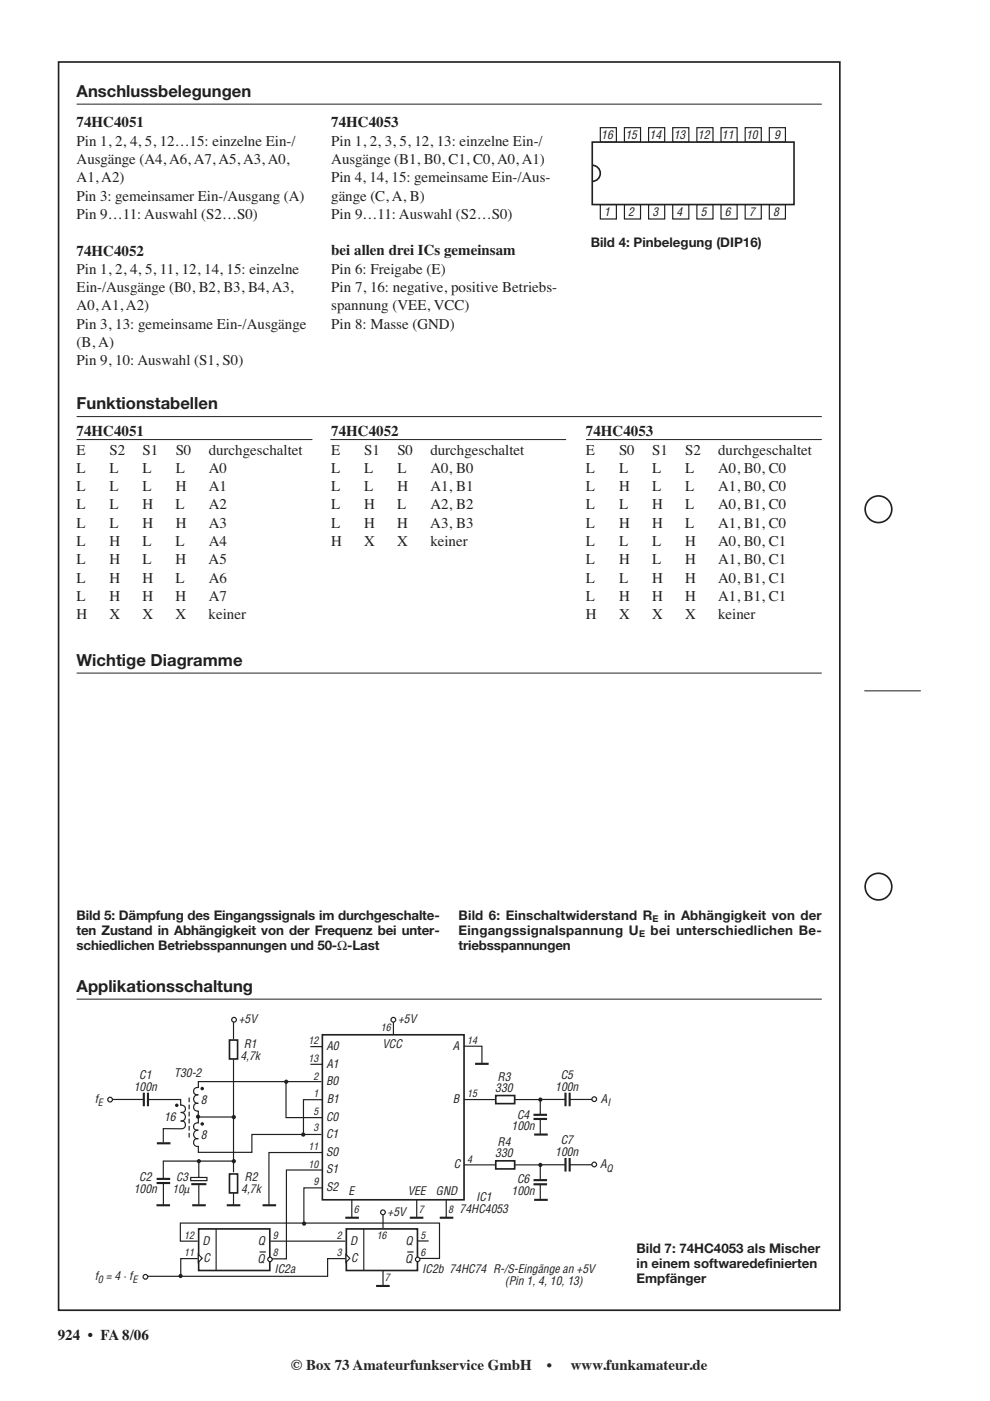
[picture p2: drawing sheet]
<svg xmlns="http://www.w3.org/2000/svg" width="210mm" height="297mm" viewBox="0 0 210 297" stroke-linecap="round" stroke-linejoin="round" font-family="sans-serif">
<path d="M12.4 13.1h165.7v264.7h-165.7z" fill="none" stroke="#231f20" stroke-width=".35"/>
<g fill="none" stroke="#231f20" stroke-width=".71" stroke-linecap="butt">
<circle cx="186.3" cy="108" r="3"/>
<circle cx="186.3" cy="188" r="3"/>
</g>
<path d="M183.2 146.5h12" fill="none" stroke="#231f20" stroke-width=".21"/>
<path d="M23.5 233.1h6.9M73.2 266.8h-3.7v3.8h-38.7" fill="none" stroke="#231f20" stroke-width=".25"/>
<circle cx="42.9" cy="230.8" r=".37" fill="#231f20"/>
<path d="M40.1 232.7v1M40.1 234.2v1M40.1 235.7v1M42.1 232.1a.9 .9 0 0 0-1 .9 .9 .9 0 0 0 1 .9 .84 .84 0 0 0-1.1 .9 .84 .84 0 0 0 1.1 .8v1.2M68.1 229.3h-26v1.3a.79 .79 0 0 0-1 .7 .79 .79 0 0 0 1 .8" fill="none" stroke="#231f20" stroke-width=".25"/>
<circle cx="42.9" cy="238.3" r=".37" fill="#231f20"/>
<path d="M40.1 237.2v1M40.1 238.7v1M42.1 239.6a.9 .9 0 0 0-1 .9 .9 .9 0 0 0 1 .9M42.1 236.8v1.3a.79 .79 0 0 0-1 .7 .79 .79 0 0 0 1 .8M40.1 240.2v1M68.1 240.5h-14.7v3.8h-11.3v-1.2a.85 .85 0 0 1-1.1-.9 .85 .85 0 0 1 1.1-.8" fill="none" stroke="#231f20" stroke-width=".25"/>
<circle cx="37.5" cy="234.3" r=".37" fill="#231f20"/>
<path d="M83.4 216.4v3M31.3 233.1h7v1.2a.79 .79 0 0 1 1 .8 .79 .79 0 0 1-1 .7M38.3 235.9a.9 .9 0 0 1 1 .9 .9 .9 0 0 1-1 .9 .84 .84 0 0 1 1 .8 .84 .84 0 0 1-1 .8h-3.7v2.9M65.8 221.9h2.5M65.8 225.7h2.5M68.3 233.2h-4v7.4M98.3 221.8h3.9v3.7M74.6 254.4v3.7" fill="none" stroke="#231f20" stroke-width=".25"/>
<path d="M68.3 219.4h30.1v35h-30.1z" fill="none" stroke="#231f20" stroke-width=".35"/>
<circle cx="23.3" cy="233.1" r=".5" fill="#fff"/>
<g fill="none" stroke="#231f20" stroke-width=".25">
<path d="M42.1 236.8h7.5"/>
<circle cx="23.3" cy="233.1" r=".5"/>
</g>
<path d="M30.5 231.7v2.8M31.4 231.7v2.8" fill="none" stroke="#231f20" stroke-width=".45"/>
<circle cx="42" cy="236.8" r=".45" fill="#231f20"/>
<path d="M48.7 220.5h1.7v4h-1.7z" fill="#fff"/>
<path d="M48.7 220.5h1.7v4h-1.7z" fill="none" stroke="#231f20" stroke-width=".35"/>
<path d="M49.5 216.5v3.8M49.5 224.6v24" fill="none" stroke="#231f20" stroke-width=".25"/>
<circle cx="49.6" cy="236.8" r=".45" fill="#231f20"/>
<path d="M60.6 229.3v7.7h7.7M68.3 244.4h-11.3v11M68.3 248.1h-7.6v18.8h-3.5M68.3 251.9h-3.9v7.5" fill="none" stroke="#231f20" stroke-width=".25"/>
<circle cx="83.4" cy="216.2" r=".5" fill="#fff"/>
<circle cx="83.4" cy="216.2" r=".5" fill="none" stroke="#231f20" stroke-width=".25"/>
<circle cx="49.6" cy="216.2" r=".5" fill="#fff"/>
<g fill="none" stroke="#231f20" stroke-width=".25">
<path d="M88.4 254.4v3.7M94.6 254.4v3.7"/>
<circle cx="49.6" cy="216.2" r=".5"/>
</g>
<path d="M76.1 258.2h-2.9M89.8 258.2h-2.9M96.1 258.2h-2.9" fill="none" stroke="#231f20" stroke-width=".45"/>
<path d="M105.1 232.3h4v1.7h-4z" fill="#fff"/>
<path d="M105.1 232.3h4v1.7h-4z" fill="none" stroke="#231f20" stroke-width=".35"/>
<path d="M98.4 233.1h6.7M109.1 233.1h5.4M114.5 233.1v3.2M114.5 237.3v3.2M114.6 233.1h5.2M120.8 233.1h5.2" fill="none" stroke="#231f20" stroke-width=".25"/>
<path d="M116 236.4h-2.9M116 237.2h-2.9M119.9 231.7v2.8M120.8 231.7v2.8M116.1 240.5h-2.8" fill="none" stroke="#231f20" stroke-width=".45"/>
<circle cx="114.6" cy="233.1" r=".45" fill="#231f20"/>
<circle cx="126" cy="233" r=".5" fill="#fff"/>
<circle cx="126" cy="233" r=".5" fill="none" stroke="#231f20" stroke-width=".25"/>
<path d="M103.6 225.6h-2.9" fill="none" stroke="#231f20" stroke-width=".45"/>
<path d="M105.1 246.1h4v1.7h-4z" fill="#fff"/>
<path d="M105.1 246.1h4v1.7h-4z" fill="none" stroke="#231f20" stroke-width=".35"/>
<path d="M98.4 247h6.7M109.1 247h5.4M114.5 246.9v3.2M114.5 251.2v3.2M114.6 247h5.2M120.8 247h5.2" fill="none" stroke="#231f20" stroke-width=".25"/>
<path d="M116 250.2h-2.9M116 251.1h-2.9M116.1 254.4h-2.8M119.9 245.5v2.9M120.8 245.5v2.9" fill="none" stroke="#231f20" stroke-width=".45"/>
<circle cx="114.6" cy="247" r=".45" fill="#231f20"/>
<circle cx="126" cy="246.9" r=".5" fill="#fff"/>
<circle cx="126" cy="246.9" r=".5" fill="none" stroke="#231f20" stroke-width=".25"/>
<g fill="#231f20">
<circle cx="60.7" cy="229.3" r=".45"/>
<circle cx="64.3" cy="240.6" r=".45"/>
</g>
<path d="M48.7 248.9h1.7v4h-1.7z" fill="#fff"/>
<path d="M48.7 248.9h1.7v4h-1.7z" fill="none" stroke="#231f20" stroke-width=".35"/>
<path d="M49.5 253v2.4" fill="none" stroke="#231f20" stroke-width=".25"/>
<path d="M51 255.5h-2.9" fill="none" stroke="#231f20" stroke-width=".45"/>
<circle cx="49.6" cy="246.2" r=".45" fill="#231f20"/>
<path d="M49.5 246.2h-14.9v3.6" fill="none" stroke="#231f20" stroke-width=".25"/>
<path d="M36.1 242.4h-2.8M43.6 255.5h-2.8" fill="none" stroke="#231f20" stroke-width=".45"/>
<path d="M40.4 249.6h3.5v.7h-3.5z" fill="#fff"/>
<path d="M34.6 250.9v4.5M40.4 249.6h3.5v.7h-3.5zM42.2 246.3v3.3M42.2 251.1v4.2" fill="none" stroke="#231f20" stroke-width=".25"/>
<path d="M36.1 249.9h-2.9M36.1 250.8h-2.9M40.6 251.1h3.2" fill="none" stroke="#231f20" stroke-width=".45"/>
<circle cx="42.2" cy="246.2" r=".45" fill="#231f20"/>
<path d="M36.1 255.5h-2.9" fill="none" stroke="#231f20" stroke-width=".45"/>
<path d="M42.1 260.6h15.1v8.8h-15.1z" fill="none" stroke="#231f20" stroke-width=".35"/>
<circle cx="64.5" cy="259.4" r=".45" fill="#231f20"/>
<path d="M41.9 266.8h-3.6v3.7M45.8 260.6v8.8" fill="none" stroke="#231f20" stroke-width=".25"/>
<path d="M42 266l.9 .8-.9 .8z" fill="#fff"/>
<path d="M42 266l.9 .8-.9 .8zM55 265.4h1.4" fill="none" stroke="#231f20" stroke-width=".25"/>
<circle cx="57.2" cy="267" r=".48" fill="#fff"/>
<g fill="none" stroke="#231f20" stroke-width=".25">
<path d="M41.9 263.1h-3.7v-3.8h55v7.5h-4.8"/>
<circle cx="57.2" cy="267" r=".48"/>
</g>
<path d="M58.5 255.5h-2.8" fill="none" stroke="#231f20" stroke-width=".45"/>
<circle cx="30.8" cy="270.7" r=".5" fill="#fff"/>
<g fill="none" stroke="#231f20" stroke-width=".25">
<path d="M77.1 260.6v8.8M88.5 263.1h2.4"/>
<circle cx="30.8" cy="270.7" r=".5"/>
</g>
<path d="M73.4 260.6h15.1v8.8h-15.1z" fill="none" stroke="#231f20" stroke-width=".35"/>
<path d="M73.4 266l.8 .8-.8 .8z" fill="#fff"/>
<path d="M73.4 266l.8 .8-.8 .8zM86.3 265.4h1.4" fill="none" stroke="#231f20" stroke-width=".25"/>
<circle cx="88.5" cy="267" r=".48" fill="#fff"/>
<g fill="none" stroke="#231f20" stroke-width=".25">
<path d="M57.3 263.1h15.9"/>
<circle cx="88.5" cy="267" r=".48"/>
</g>
<circle cx="38.3" cy="270.5" r=".45" fill="#231f20"/>
<path d="M81.2 257.2v3.2" fill="none" stroke="#231f20" stroke-width=".25"/>
<circle cx="81.2" cy="257" r=".5" fill="#fff"/>
<g fill="none" stroke="#231f20" stroke-width=".25">
<path d="M81.2 269.4v3.2"/>
<circle cx="81.2" cy="257" r=".5"/>
</g>
<path d="M82.6 272.6h-2.9" fill="none" stroke="#231f20" stroke-width=".45"/>
<path d="M16.2 211.8h158" fill="none" stroke="#231f20" stroke-width=".21"/>
<g fill="#fff">
<path d="M16.2 145.5h77v46.8h-77z"/>
<path d="M97.2 145.5h77v47.1h-77z"/>
</g>
<path d="M16.2 22.1h158M16.2 88.3h158M16.2 142.7h158" fill="none" stroke="#231f20" stroke-width=".21"/>
<g fill="#fff">
<path d="M123.7 25.8h50.5v22h-50.5z"/>
<path d="M127.3 27.1h3.4v3h-3.4z"/>
</g>
<path d="M127.3 27.1h3.4v3h-3.4z" fill="none" stroke="#231f20" stroke-width=".25"/>
<path d="M132.4 27.1h3.4v3h-3.4z" fill="#fff"/>
<path d="M132.4 27.1h3.4v3h-3.4z" fill="none" stroke="#231f20" stroke-width=".25"/>
<path d="M137.5 27.1h3.4v3h-3.4z" fill="#fff"/>
<path d="M137.5 27.1h3.4v3h-3.4z" fill="none" stroke="#231f20" stroke-width=".25"/>
<path d="M142.6 27.1h3.4v3h-3.4z" fill="#fff"/>
<path d="M142.6 27.1h3.4v3h-3.4z" fill="none" stroke="#231f20" stroke-width=".25"/>
<path d="M127.3 43.4h3.4v3h-3.4z" fill="#fff"/>
<path d="M127.3 43.4h3.4v3h-3.4z" fill="none" stroke="#231f20" stroke-width=".25"/>
<path d="M132.4 43.4h3.4v3h-3.4z" fill="#fff"/>
<path d="M132.4 43.4h3.4v3h-3.4z" fill="none" stroke="#231f20" stroke-width=".25"/>
<path d="M137.5 43.4h3.4v3h-3.4z" fill="#fff"/>
<path d="M137.5 43.4h3.4v3h-3.4z" fill="none" stroke="#231f20" stroke-width=".25"/>
<path d="M142.6 43.4h3.4v3h-3.4z" fill="#fff"/>
<path d="M142.6 43.4h3.4v3h-3.4z" fill="none" stroke="#231f20" stroke-width=".25"/>
<path d="M147.8 27.1h3.4v3h-3.4z" fill="#fff"/>
<path d="M147.8 27.1h3.4v3h-3.4z" fill="none" stroke="#231f20" stroke-width=".25"/>
<path d="M147.8 43.4h3.4v3h-3.4z" fill="#fff"/>
<path d="M147.8 43.4h3.4v3h-3.4z" fill="none" stroke="#231f20" stroke-width=".25"/>
<path d="M152.9 27.1h3.4v3h-3.4z" fill="#fff"/>
<path d="M152.9 27.1h3.4v3h-3.4z" fill="none" stroke="#231f20" stroke-width=".25"/>
<path d="M152.9 43.4h3.4v3h-3.4z" fill="#fff"/>
<path d="M152.9 43.4h3.4v3h-3.4z" fill="none" stroke="#231f20" stroke-width=".25"/>
<path d="M158 27.1h3.4v3h-3.4z" fill="#fff"/>
<path d="M158 27.1h3.4v3h-3.4z" fill="none" stroke="#231f20" stroke-width=".25"/>
<path d="M158 43.4h3.4v3h-3.4z" fill="#fff"/>
<path d="M158 43.4h3.4v3h-3.4z" fill="none" stroke="#231f20" stroke-width=".25"/>
<path d="M163.1 27.1h3.4v3h-3.4z" fill="#fff"/>
<path d="M163.1 27.1h3.4v3h-3.4z" fill="none" stroke="#231f20" stroke-width=".25"/>
<path d="M163.1 43.4h3.4v3h-3.4z" fill="#fff"/>
<path d="M163.1 43.4h3.4v3h-3.4z" fill="none" stroke="#231f20" stroke-width=".25"/>
<path d="M125.6 30.1h42.8v13.3h-42.8z" fill="#fff"/>
<path d="M125.6 30.1h42.8v13.3h-42.8zM125.6 35a1.71 1.71 0 0 1 1.7 1.7 1.71 1.71 0 0 1-1.7 1.8" fill="none" stroke="#231f20" stroke-width=".35"/>
<path d="M16.2 93.2h50M70 93.2h50M124.2 93.2h50" fill="none" stroke="#231f20" stroke-width=".21"/>
<g font-size="3.5" fill="#231f20">
<text x="16.2" y="20.5">Anschlussbelegungen</text>
<text x="16.2" y="86.7">Funktionstabellen</text>
<text x="16.2" y="141.1">Wichtige Diagramme</text>
<text x="16.2" y="210.2">Applikationsschaltung</text>
</g>
<g font-size="3.2" fill="#231f20">
<text x="16.2" y="27">74HC4051</text>
<text x="70.2" y="27">74HC4053</text>
<text x="16.2" y="30.9">Pin 1, 2, 4, 5, 12…15: einzelne Ein-/</text>
<text x="16.2" y="34.8">Ausgänge (A4, A6, A7, A5, A3, A0,</text>
<text x="70.2" y="30.9">Pin 1, 2, 3, 5, 12, 13: einzelne Ein-/</text>
<text x="70.2" y="34.8">Ausgänge (B1, B0, C1, C0, A0, A1)</text>
<text x="16.2" y="38.7">A1, A2)</text>
<text x="70.2" y="38.7">Pin 4, 14, 15: gemeinsame Ein-/Aus-</text>
<text x="16.2" y="42.5">Pin 3: gemeinsamer Ein-/Ausgang (A)</text>
<text x="16.2" y="46.4">Pin 9…11: Auswahl (S2…S0)</text>
<text x="70.2" y="42.5">gänge (C, A, B)</text>
<text x="70.2" y="46.4">Pin 9…11: Auswahl (S2…S0)</text>
<text x="16.2" y="54.2">74HC4052</text>
<text x="16.2" y="58.1">Pin 1, 2, 4, 5, 11, 12, 14, 15: einzelne</text>
<text x="70.2" y="54.2">bei allen drei ICs gemeinsam</text>
<text x="70.2" y="58">Pin 6: Freigabe (E)</text>
<text x="16.2" y="61.9">Ein-/Ausgänge (B0, B2, B3, B4, A3,</text>
<text x="16.2" y="65.8">A0, A1, A2)</text>
<text x="70.2" y="61.9">Pin 7, 16: negative, positive Betriebs-</text>
<text x="70.2" y="65.8">spannung (VEE, VCC)</text>
<text x="16.2" y="69.7">Pin 3, 13: gemeinsame Ein-/Ausgänge</text>
<text x="70.2" y="69.7">Pin 8: Masse (GND)</text>
<text x="16.2" y="73.6">(B, A)</text>
<text x="16.2" y="77.5">Pin 9, 10: Auswahl (S1, S0)</text>
<text x="16.2" y="92.5">74HC4051</text>
<text x="70.2" y="92.5">74HC4052</text>
<text x="124.2" y="92.5">74HC4053</text>
<text x="16.2" y="96.4">E</text>
<text x="16.2" y="100.3">L</text>
<text x="23.2" y="96.4">S2</text>
<text x="23.2" y="100.3">L</text>
<text x="30.2" y="96.4">S1</text>
<text x="30.2" y="100.3">L</text>
<text x="37.2" y="96.4">S0</text>
<text x="37.2" y="100.3">L</text>
<text x="44.2" y="96.4">durchgeschaltet</text>
<text x="44.2" y="100.3">A0</text>
<text x="70.2" y="96.4">E</text>
<text x="70.2" y="100.3">L</text>
<text x="77.2" y="96.4">S1</text>
<text x="77.2" y="100.3">L</text>
<text x="84.2" y="96.4">S0</text>
<text x="84.2" y="100.3">L</text>
<text x="91.2" y="96.4">durchgeschaltet</text>
<text x="91.2" y="100.3">A0, B0</text>
<text x="124.2" y="96.4">E</text>
<text x="124.2" y="100.2">L</text>
<text x="131.2" y="100.2">L</text>
<text x="131.2" y="96.4">S0</text>
<text x="138.2" y="96.4">S1</text>
<text x="138.2" y="100.2">L</text>
<text x="145.2" y="96.4">S2</text>
<text x="145.2" y="100.2">L</text>
<text x="152.2" y="96.4">durchgeschaltet</text>
<text x="152.2" y="100.2">A0, B0, C0</text>
<text x="16.2" y="104.1">L</text>
<text x="23.2" y="104.1">L</text>
<text x="30.2" y="104.1">L</text>
<text x="37.2" y="104.1">H</text>
<text x="44.2" y="104.1">A1</text>
<text x="70.2" y="104.1">L</text>
<text x="77.2" y="104.1">L</text>
<text x="84.2" y="104.1">H</text>
<text x="91.2" y="104.1">A1, B1</text>
<text x="124.2" y="104.1">L</text>
<text x="131.2" y="104.1">H</text>
<text x="138.2" y="104.1">L</text>
<text x="145.2" y="104.1">L</text>
<text x="152.2" y="104.1">A1, B0, C0</text>
<text x="16.2" y="108">L</text>
<text x="16.2" y="111.9">L</text>
<text x="23.2" y="108">L</text>
<text x="23.2" y="111.9">L</text>
<text x="30.2" y="108">H</text>
<text x="30.2" y="111.9">H</text>
<text x="37.2" y="108">L</text>
<text x="37.2" y="111.9">H</text>
<text x="44.2" y="108">A2</text>
<text x="44.2" y="111.9">A3</text>
<text x="70.2" y="108">L</text>
<text x="70.2" y="111.9">L</text>
<text x="77.2" y="108">H</text>
<text x="77.2" y="111.9">H</text>
<text x="84.2" y="108">L</text>
<text x="84.2" y="111.9">H</text>
<text x="91.2" y="111.9">A3, B3</text>
<text x="91.2" y="108">A2, B2</text>
<text x="124.2" y="108">L</text>
<text x="124.2" y="111.9">L</text>
<text x="131.2" y="108">L</text>
<text x="131.2" y="111.9">H</text>
<text x="138.2" y="111.9">H</text>
<text x="138.2" y="108">H</text>
<text x="145.2" y="111.9">L</text>
<text x="145.2" y="108">L</text>
<text x="152.2" y="111.9">A1, B1, C0</text>
<text x="152.2" y="108">A0, B1, C0</text>
<text x="16.2" y="115.8">L</text>
<text x="16.2" y="119.7">L</text>
<text x="23.2" y="115.8">H</text>
<text x="23.2" y="119.7">H</text>
<text x="30.2" y="115.8">L</text>
<text x="30.2" y="119.7">L</text>
<text x="37.2" y="115.8">L</text>
<text x="37.2" y="119.7">H</text>
<text x="44.2" y="119.7">A5</text>
<text x="44.2" y="115.8">A4</text>
<text x="70.2" y="115.8">H</text>
<text x="77.2" y="115.8">X</text>
<text x="84.2" y="115.8">X</text>
<text x="91.2" y="115.8">keiner</text>
<text x="124.2" y="115.8">L</text>
<text x="124.2" y="119.6">L</text>
<text x="131.2" y="115.8">L</text>
<text x="131.2" y="119.6">H</text>
<text x="138.2" y="119.6">L</text>
<text x="138.2" y="115.8">L</text>
<text x="145.2" y="119.6">H</text>
<text x="145.2" y="115.8">H</text>
<text x="152.2" y="119.6">A1, B0, C1</text>
<text x="152.2" y="115.8">A0, B0, C1</text>
<text x="16.2" y="123.5">L</text>
<text x="23.2" y="123.5">H</text>
<text x="30.2" y="123.5">H</text>
<text x="37.2" y="123.5">L</text>
<text x="44.2" y="123.5">A6</text>
<text x="124.2" y="123.5">L</text>
<text x="131.2" y="123.5">L</text>
<text x="138.2" y="123.5">H</text>
<text x="145.2" y="123.5">H</text>
<text x="152.2" y="123.5">A0, B1, C1</text>
<text x="16.2" y="127.4">L</text>
<text x="16.2" y="131.3">H</text>
<text x="23.2" y="131.3">X</text>
<text x="23.2" y="127.4">H</text>
<text x="30.2" y="131.3">X</text>
<text x="30.2" y="127.4">H</text>
<text x="37.2" y="131.3">X</text>
<text x="37.2" y="127.4">H</text>
<text x="44.2" y="131.3">keiner</text>
<text x="44.2" y="127.4">A7</text>
<text x="124.2" y="127.4">L</text>
<text x="124.2" y="131.3">H</text>
<text x="131.2" y="131.3">X</text>
<text x="131.2" y="127.4">H</text>
<text x="138.2" y="131.3">X</text>
<text x="138.2" y="127.4">H</text>
<text x="145.2" y="131.3">X</text>
<text x="145.2" y="127.4">H</text>
<text x="152.2" y="127.4">A1, B1, C1</text>
<text x="152.2" y="131.3">keiner</text>
<text x="12.2" y="284.1">924 • FA 8/06</text>
</g>
<g font-size="3.2" fill="#272627">
<text x="61.7" y="290.4">© Box 73 Amateurfunkservice GmbH</text>
<text x="115.9" y="290.4">•</text>
<text x="121" y="290.4">www.funkamateur.de</text>
</g>
<g font-size="2.8" fill="#231f20">
<text x="125.2" y="52.4">Bild 4: Pinbelegung (DIP16)</text>
<text x="16.2" y="195">Bild 5: Dämpfung des Eingangssignals im durchgeschalte-</text>
<text x="97.2" y="195">Bild 6: Einschaltwiderstand R</text>
<text x="140.8" y="195">in Abhängigkeit von der</text>
<text x="16.2" y="198.2">ten Zustand in Abhängigkeit von der Frequenz bei unter-</text>
<text x="16.2" y="201.3">schiedlichen Betriebsspannungen und 50-Ω-Last</text>
<text x="97.2" y="201.3">triebsspannungen</text>
<text x="97.2" y="198.2">Eingangssignalspannung U</text>
<text x="137.9" y="198.2">bei unterschiedlichen Be-</text>
<text x="135" y="265.7">Bild 7: 74HC4053 als Mischer</text>
<text x="135" y="268.9">in einem softwaredefinierten</text>
<text x="135" y="272.1">Empfänger</text>
</g>
<g font-size="2.5" fill="#231f20">
<text x="127.5" y="29.5">16</text>
<text x="132.6" y="29.5">15</text>
<text x="137.7" y="29.5">14</text>
<text x="142.8" y="29.5">13</text>
<text x="148" y="29.5">12</text>
<text x="153.1" y="29.5">11</text>
<text x="158.2" y="29.5">10</text>
<text x="164.1" y="29.5">9</text>
<text x="128.1" y="45.8">1</text>
<text x="133.2" y="45.8">2</text>
<text x="138.3" y="45.8">3</text>
<text x="143.5" y="45.8">4</text>
<text x="148.6" y="45.8">5</text>
<text x="153.7" y="45.8">6</text>
<text x="158.8" y="45.8">7</text>
<text x="163.9" y="45.8">8</text>
<text x="50.6" y="217">+5V</text>
<text x="84.4" y="217">+5V</text>
<text x="51" y="224.7">4,7k</text>
<text x="51.7" y="222.2">R1</text>
<text x="69.2" y="222.6">A0</text>
<text x="69.2" y="226.4">A1</text>
<text x="81.1" y="222.1">VCC</text>
<text x="96" y="222.5">A</text>
<text x="20.1" y="233.8">f</text>
<text x="28.4" y="231.3">100n</text>
<text x="29.5" y="228.8">C1</text>
<text x="37" y="228.3">T30-2</text>
<text x="69.2" y="230.1">B0</text>
<text x="69.3" y="233.9">B1</text>
<text x="96" y="233.8">B</text>
<text x="105" y="231.6">330</text>
<text x="105.5" y="229.2">R3</text>
<text x="117.7" y="231.3">100n</text>
<text x="118.9" y="228.8">C5</text>
<text x="127.4" y="233.8">A</text>
<text x="34.8" y="237.7">16</text>
<text x="42.6" y="234.1">8</text>
<text x="69.2" y="237.8">C0</text>
<text x="108.5" y="239.6">100n</text>
<text x="109.6" y="237.2">C4</text>
<text x="42.6" y="241.4">8</text>
<text x="69.2" y="245.1">S0</text>
<text x="69.2" y="241.4">C1</text>
<text x="105" y="245.4">330</text>
<text x="105.5" y="242.9">R4</text>
<text x="117.7" y="245">100n</text>
<text x="118.9" y="242.6">C7</text>
<text x="29.5" y="250.5">C2</text>
<text x="37.4" y="250.4">C3</text>
<text x="51.9" y="250.4">R2</text>
<text x="69.2" y="248.8">S1</text>
<text x="96.2" y="247.7">C</text>
<text x="109.6" y="250.8">C6</text>
<text x="127.2" y="247.7">A</text>
<text x="28.4" y="253">100n</text>
<text x="36.6" y="252.9">10μ</text>
<text x="51.2" y="252.9">4,7k</text>
<text x="69.2" y="252.6">S2</text>
<text x="73.9" y="253.5">E</text>
<text x="82.2" y="257.8">+5V</text>
<text x="86.4" y="253.5">VEE</text>
<text x="92.4" y="253.5">GND</text>
<text x="97.5" y="257.2">74HC4053</text>
<text x="100.9" y="254.7">IC1</text>
<text x="108.5" y="253.3">100n</text>
<text x="43" y="263.9">D</text>
<text x="74.3" y="263.9">D</text>
<text x="43.1" y="267.6">C</text>
<text x="54.6" y="267.8">Q</text>
<text x="54.7" y="264">Q</text>
<text x="58.2" y="269.9">IC2a</text>
<text x="74.4" y="267.6">C</text>
<text x="85.9" y="267.8">Q</text>
<text x="86" y="264">Q</text>
<text x="89.5" y="269.9">IC2b 74HC74 R-/S-Eingänge an +5V</text>
<text x="20.1" y="271.3">f = 4 · f</text>
<text x="107.1" y="272.4">(Pin 1, 4, 10, 13)</text>
</g>
<g font-size="2.2" fill="#231f20">
<text x="65.4" y="221.4">12</text>
<text x="80.7" y="218.7">16</text>
<text x="99" y="221.3">14</text>
<text x="65.4" y="225.1">13</text>
<text x="66.5" y="228.9">2</text>
<text x="66.5" y="232.6">1</text>
<text x="99" y="232.6">15</text>
<text x="20.8" y="234.6">E</text>
<text x="66.5" y="236.4">5</text>
<text x="66.5" y="239.9">3</text>
<text x="128.8" y="234.6">I</text>
<text x="65.4" y="243.8">11</text>
<text x="65.4" y="247.5">10</text>
<text x="66.5" y="251.3">9</text>
<text x="99" y="246.5">4</text>
<text x="128.6" y="248.4">Q</text>
<text x="75" y="257.2">6</text>
<text x="88.8" y="257.2">7</text>
<text x="95" y="257.2">8</text>
<text x="39" y="262.6">12</text>
<text x="57.8" y="262.6">9</text>
<text x="71.4" y="262.6">2</text>
<text x="79.9" y="262.8">16</text>
<text x="89.1" y="262.6">5</text>
<text x="39.1" y="266.3">11</text>
<text x="57.8" y="266.3">8</text>
<text x="71.4" y="266.3">3</text>
<text x="89.2" y="266.3">6</text>
<text x="20.8" y="272.1">0</text>
<text x="28.1" y="272.1">E</text>
<text x="81.6" y="271.7">7</text>
</g>
<g font-size="2" fill="#231f20">
<text x="138.4" y="195.6">E</text>
<text x="135.5" y="198.7">E</text>
</g>
</svg>
